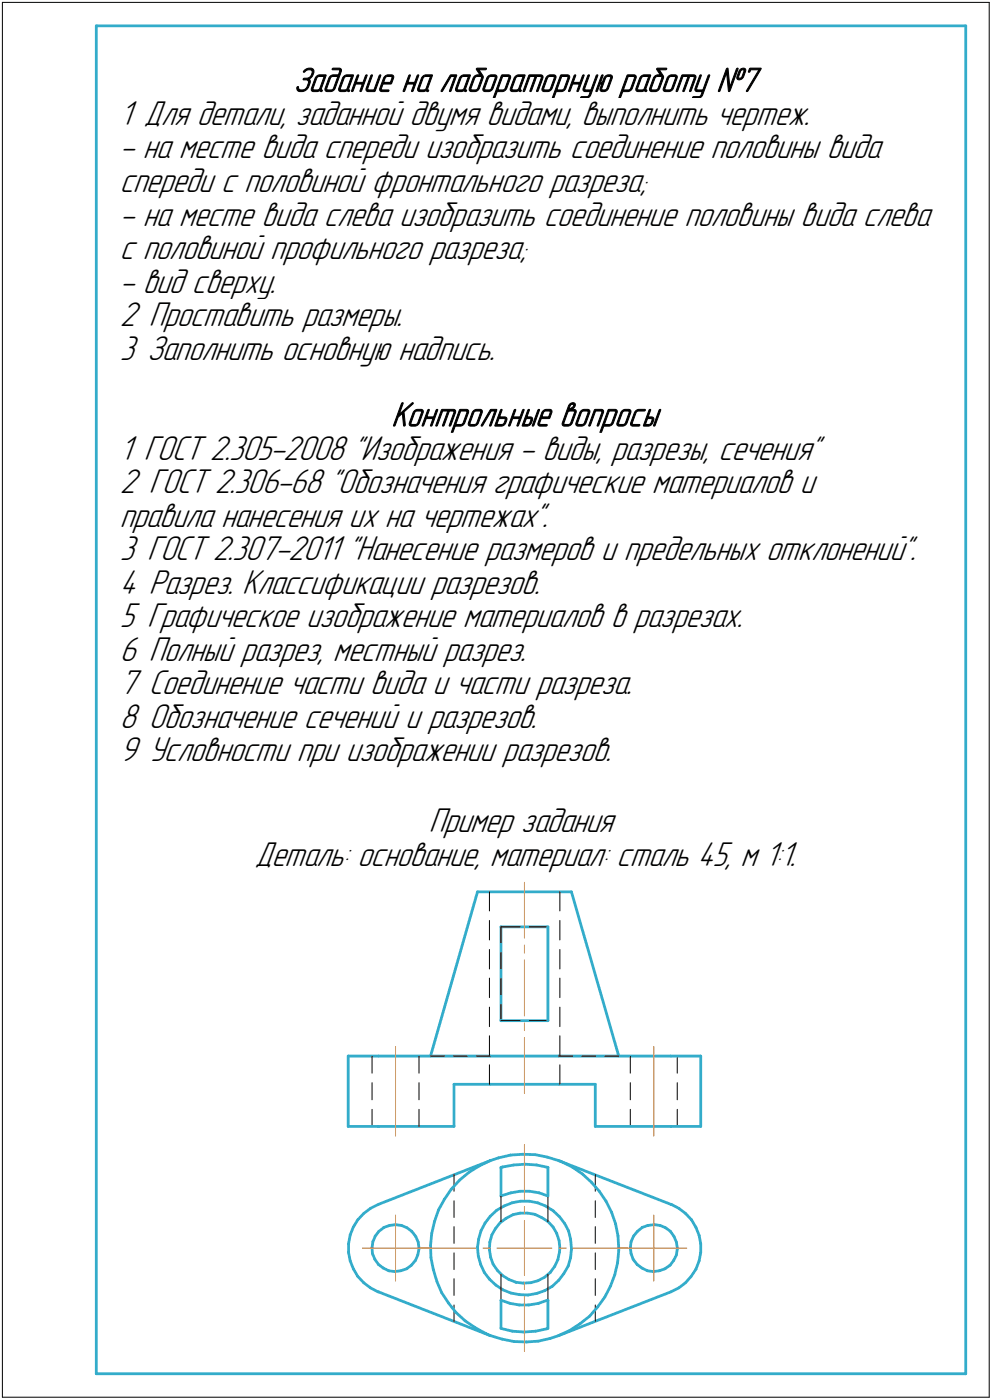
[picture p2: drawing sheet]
<svg xmlns="http://www.w3.org/2000/svg" width="211mm" height="298mm" viewBox="0 0 211 298" stroke-linecap="round" stroke-linejoin="round" font-family="sans-serif">
<g fill="#fff" stroke="#fff" stroke-width=".21">
<path d="M62.5 14h99.8zM62.5 14.1h99.8zM62.5 14.1h99.8zM62.5 14.2h99.8zM62.5 14.3h99.8zM62.5 14.4h99.8zM62.5 14.5h99.8zM62.5 14.6h99.8zM62.5 14.6h99.8zM62.5 14.7h99.8zM62.5 14.8h99.8zM62.5 14.9h99.8zM62.5 15h99.8zM62.5 15.1h99.8zM62.5 15.2h99.8zM62.5 15.2h99.8zM62.5 15.3h99.8zM62.5 15.4h99.8zM62.5 15.5h99.8zM62.5 15.6h99.8zM62.5 15.7h99.8zM62.5 15.7h99.8zM62.5 15.8h99.8zM62.5 15.9h99.8zM62.5 16h99.8zM62.5 16.1h99.8zM62.5 16.2h99.8zM62.5 16.3h99.8zM62.5 16.3h99.8zM62.5 16.4h99.8zM62.5 16.5h99.8zM62.5 16.6h99.8zM62.5 16.7h99.8zM62.5 16.8h99.8zM62.5 16.8h99.8zM62.5 16.9h99.8zM62.5 17h99.8zM62.5 17.1h99.8zM62.5 17.2h99.8zM62.5 17.3h99.8zM62.5 17.4h99.8zM62.5 17.4h99.8zM62.5 17.5h99.8zM62.5 17.6h99.8zM62.5 17.7h99.8zM62.5 17.8h99.8zM62.5 17.9h99.8zM62.5 17.9h99.8zM62.5 18h99.8zM62.5 18.1h99.8zM62.5 18.2h99.8zM62.5 18.3h99.8zM62.5 18.4h99.8zM62.5 18.5h99.8zM62.5 18.5h99.8zM62.5 18.6h99.8zM62.5 18.7h99.8zM62.5 18.8h99.8zM62.5 18.9h99.8zM62.5 19h99.8zM62.5 19h99.8zM62.5 19.1h99.8zM62.5 19.2h99.8zM62.5 19.3h99.8zM62.5 19.4h99.8zM62.5 19.5h99.8zM62.5 19.6h99.8zM62.5 19.6h99.8zM62.5 19.7h99.8zM62.5 19.8h99.8zM62.5 19.9h99.8zM62.5 20h99.8zM62.5 20.1h99.8zM62.5 20.2h99.8zM62.5 20.2h99.8zM62.5 20.3h99.8zM62.5 20.4h99.8zM62.5 20.5h99.8zM62.5 20.6h99.8zM62.5 20.7h99.8zM62.5 20.7h99.8zM62.5 20.8h99.8zM62.5 20.9h99.8z"/>
<path d="M25.5 21h146.5zM25.5 21.1h146.5zM25.5 21.2h146.5zM25.5 21.3h146.5zM25.5 21.3h146.5zM25.5 21.4h146.5zM25.5 21.5h146.5zM25.5 21.6h146.5zM25.5 21.7h146.5zM25.5 21.8h146.5zM25.5 21.8h146.5zM25.5 21.9h146.5zM25.5 22h146.5zM25.5 22.1h146.5zM25.5 22.2h146.5zM25.5 22.3h146.5zM25.5 22.4h146.5zM25.5 22.4h146.5zM25.5 22.5h146.5zM25.5 22.6h146.5zM25.5 22.7h146.5zM25.5 22.8h146.5zM25.5 22.9h146.5zM25.5 22.9h146.5zM25.5 23h146.5zM25.5 23.1h146.5zM25.5 23.2h146.5zM25.5 23.3h146.5zM25.5 23.4h146.5zM25.5 23.5h146.5zM25.5 23.5h146.5zM25.5 23.6h146.5zM25.5 23.7h146.5zM25.5 23.8h146.5zM25.5 23.9h146.5zM25.5 24h146.5zM25.5 24h146.5zM25.5 24.1h146.5zM25.5 24.2h146.5zM25.5 24.3h146.5zM25.5 24.4h146.5zM25.5 24.5h146.5zM25.5 24.6h146.5zM25.5 24.6h146.5zM25.5 24.7h146.5zM25.5 24.8h146.5zM25.5 24.9h146.5zM25.5 25h146.5zM25.5 25.1h146.5zM25.5 25.1h146.5zM25.5 25.2h146.5zM25.5 25.3h146.5zM25.5 25.4h146.5zM25.5 25.5h146.5zM25.5 25.6h146.5zM25.5 25.7h146.5zM25.5 25.7h146.5zM25.5 25.8h146.5zM25.5 25.9h146.5zM25.5 26h146.5zM25.5 26.1h146.5zM25.5 26.2h146.5zM25.5 26.2h146.5zM25.5 26.3h146.5zM25.5 26.4h146.5zM25.5 26.5h146.5zM25.5 26.6h146.5zM25.5 26.7h146.5zM25.5 26.8h146.5zM25.5 26.8h146.5zM25.5 26.9h146.5zM25.5 27h146.5zM25.5 27.1h146.5zM25.5 27.2h146.5zM25.5 27.3h146.5zM25.5 27.3h146.5zM25.5 27.4h146.5zM25.5 27.5h146.5zM25.5 27.6h146.5zM25.5 27.7h146.5zM25.5 27.8h146.5zM25.5 27.9h146.5zM25.5 27.9h146.5zM25.5 28h146.5z"/>
<path d="M25.5 28.1h165.4zM25.5 28.2h165.4zM25.5 28.3h165.4zM25.5 28.4h165.4zM25.5 28.4h165.4zM25.5 28.5h165.4zM25.5 28.6h165.4zM25.5 28.7h165.4zM25.5 28.8h165.4zM25.5 28.9h165.4zM25.5 29h165.4zM25.5 29h165.4zM25.5 29.1h165.4zM25.5 29.2h165.4zM25.5 29.3h165.4zM25.5 29.4h165.4zM25.5 29.5h165.4zM25.5 29.5h165.4zM25.5 29.6h165.4zM25.5 29.7h165.4zM25.5 29.8h165.4zM25.5 29.9h165.4zM25.5 30h165.4zM25.5 30.1h165.4zM25.5 30.1h165.4zM25.5 30.2h165.4zM25.5 30.3h165.4zM25.5 30.4h165.4zM25.5 30.5h165.4zM25.5 30.6h165.4zM25.5 30.6h165.4zM25.5 30.7h165.4zM25.5 30.8h165.4zM25.5 30.9h165.4zM25.5 31h165.4zM25.5 31.1h165.4zM25.5 31.2h165.4zM25.5 31.2h165.4zM25.5 31.3h165.4zM25.5 31.4h165.4zM25.5 31.5h165.4zM25.5 31.6h165.4zM25.5 31.7h165.4zM25.5 31.7h165.4zM25.5 31.8h165.4zM25.5 31.9h165.4zM25.5 32h165.4zM25.5 32.1h165.4zM25.5 32.2h165.4zM25.5 32.3h165.4zM25.5 32.3h165.4zM25.5 32.4h165.4zM25.5 32.5h165.4zM25.5 32.6h165.4zM25.5 32.7h165.4zM25.5 32.8h165.4zM25.5 32.9h165.4zM25.5 32.9h165.4zM25.5 33h165.4zM25.5 33.1h165.4zM25.5 33.2h165.4zM25.5 33.3h165.4zM25.5 33.4h165.4zM25.5 33.4h165.4zM25.5 33.5h165.4zM25.5 33.6h165.4zM25.5 33.7h165.4zM25.5 33.8h165.4zM25.5 33.9h165.4zM25.5 34h165.4zM25.5 34h165.4zM25.5 34.1h165.4zM25.5 34.2h165.4zM25.5 34.3h165.4zM25.5 34.4h165.4zM25.5 34.5h165.4zM25.5 34.5h165.4zM25.5 34.6h165.4zM25.5 34.7h165.4zM25.5 34.8h165.4zM25.5 34.9h165.4zM25.5 35h165.4zM25.5 35.1h165.4zM25.5 35.1h165.4zM25.5 35.2h165.4z"/>
<path d="M25.5 35.3h114zM25.5 35.4h114zM25.5 35.5h114zM25.5 35.6h114zM25.5 35.6h114zM25.5 35.7h114zM25.5 35.8h114zM25.5 35.9h114zM25.5 36h114zM25.5 36.1h114zM25.5 36.2h114zM25.5 36.2h114zM25.5 36.3h114zM25.5 36.4h114zM25.5 36.5h114zM25.5 36.6h114zM25.5 36.7h114zM25.5 36.7h114zM25.5 36.8h114zM25.5 36.9h114zM25.5 37h114zM25.5 37.1h114zM25.5 37.2h114zM25.5 37.3h114zM25.5 37.3h114zM25.5 37.4h114zM25.5 37.5h114zM25.5 37.6h114zM25.5 37.7h114zM25.5 37.8h114zM25.5 37.8h114zM25.5 37.9h114zM25.5 38h114zM25.5 38.1h114zM25.5 38.2h114zM25.5 38.3h114zM25.5 38.4h114zM25.5 38.4h114zM25.5 38.5h114zM25.5 38.6h114zM25.5 38.7h114zM25.5 38.8h114zM25.5 38.9h114zM25.5 38.9h114zM25.5 39h114zM25.5 39.1h114zM25.5 39.2h114zM25.5 39.3h114zM25.5 39.4h114zM25.5 39.5h114zM25.5 39.5h114zM25.5 39.6h114zM25.5 39.7h114zM25.5 39.8h114zM25.5 39.9h114zM25.5 40h114zM25.5 40h114zM25.5 40.1h114zM25.5 40.2h114zM25.5 40.3h114zM25.5 40.4h114zM25.5 40.5h114zM25.5 40.6h114zM25.5 40.6h114zM25.5 40.7h114zM25.5 40.8h114zM25.5 40.9h114zM25.5 41h114zM25.5 41.1h114zM25.5 41.1h114zM25.5 41.2h114zM25.5 41.3h114zM25.5 41.4h114zM25.5 41.5h114zM25.5 41.6h114zM25.5 41.7h114zM25.5 41.7h114zM25.5 41.8h114zM25.5 41.9h114zM25.5 42h114zM25.5 42.1h114zM25.5 42.2h114zM25.5 42.2h114zM25.5 42.3h114z"/>
<path d="M25.5 42.4h173.8zM25.5 42.5h173.8zM25.5 42.6h173.8zM25.5 42.7h173.8zM25.5 42.8h173.8zM25.5 42.8h173.8zM25.5 42.9h173.8zM25.5 43h173.8zM25.5 43.1h173.8zM25.5 43.2h173.8zM25.5 43.3h173.8zM25.5 43.3h173.8zM25.5 43.4h173.8zM25.5 43.5h173.8zM25.5 43.6h173.8zM25.5 43.7h173.8zM25.5 43.8h173.8zM25.5 43.9h173.8zM25.5 43.9h173.8zM25.5 44h173.8zM25.5 44.1h173.8zM25.5 44.2h173.8zM25.5 44.3h173.8zM25.5 44.4h173.8zM25.5 44.4h173.8zM25.5 44.5h173.8zM25.5 44.6h173.8zM25.5 44.7h173.8zM25.5 44.8h173.8zM25.5 44.9h173.8zM25.5 45h173.8zM25.5 45h173.8zM25.5 45.1h173.8zM25.5 45.2h173.8zM25.5 45.3h173.8zM25.5 45.4h173.8zM25.5 45.5h173.8zM25.5 45.6h173.8zM25.5 45.6h173.8zM25.5 45.7h173.8zM25.5 45.8h173.8zM25.5 45.9h173.8zM25.5 46h173.8zM25.5 46.1h173.8zM25.5 46.1h173.8zM25.5 46.2h173.8zM25.5 46.3h173.8zM25.5 46.4h173.8zM25.5 46.5h173.8zM25.5 46.6h173.8zM25.5 46.7h173.8zM25.5 46.7h173.8zM25.5 46.8h173.8zM25.5 46.9h173.8zM25.5 47h173.8zM25.5 47.1h173.8zM25.5 47.2h173.8zM25.5 47.2h173.8zM25.5 47.3h173.8zM25.5 47.4h173.8zM25.5 47.5h173.8zM25.5 47.6h173.8zM25.5 47.7h173.8zM25.5 47.8h173.8zM25.5 47.8h173.8zM25.5 47.9h173.8zM25.5 48h173.8zM25.5 48.1h173.8zM25.5 48.2h173.8zM25.5 48.3h173.8zM25.5 48.3h173.8zM25.5 48.4h173.8zM25.5 48.5h173.8zM25.5 48.6h173.8zM25.5 48.7h173.8zM25.5 48.8h173.8zM25.5 48.9h173.8zM25.5 48.9h173.8zM25.5 49h173.8zM25.5 49.1h173.8zM25.5 49.2h173.8zM25.5 49.3h173.8zM25.5 49.4h173.8zM25.5 49.4h173.8z"/>
<path d="M25.5 49.5h88.5zM25.5 49.6h88.5zM25.5 49.7h88.5zM25.5 49.8h88.5zM25.5 49.9h88.5zM25.5 50h88.5zM25.5 50h88.5zM25.5 50.1h88.5zM25.5 50.2h88.5zM25.5 50.3h88.5zM25.5 50.4h88.5zM25.5 50.5h88.5zM25.5 50.5h88.5zM25.5 50.6h88.5zM25.5 50.7h88.5zM25.5 50.8h88.5zM25.5 50.9h88.5zM25.5 51h88.5zM25.5 51.1h88.5zM25.5 51.1h88.5zM25.5 51.2h88.5zM25.5 51.3h88.5zM25.5 51.4h88.5zM25.5 51.5h88.5zM25.5 51.6h88.5zM25.5 51.6h88.5zM25.5 51.7h88.5zM25.5 51.8h88.5zM25.5 51.9h88.5zM25.5 52h88.5zM25.5 52.1h88.5zM25.5 52.2h88.5zM25.5 52.2h88.5zM25.5 52.3h88.5zM25.5 52.4h88.5zM25.5 52.5h88.5zM25.5 52.6h88.5zM25.5 52.7h88.5zM25.5 52.7h88.5zM25.5 52.8h88.5zM25.5 52.9h88.5zM25.5 53h88.5zM25.5 53.1h88.5zM25.5 53.2h88.5zM25.5 53.3h88.5zM25.5 53.3h88.5zM25.5 53.4h88.5zM25.5 53.5h88.5zM25.5 53.6h88.5zM25.5 53.7h88.5zM25.5 53.8h88.5zM25.5 53.8h88.5zM25.5 53.9h88.5zM25.5 54h88.5zM25.5 54.1h88.5zM25.5 54.2h88.5zM25.5 54.3h88.5zM25.5 54.4h88.5zM25.5 54.4h88.5zM25.5 54.5h88.5zM25.5 54.6h88.5zM25.5 54.7h88.5zM25.5 54.8h88.5zM25.5 54.9h88.5zM25.5 54.9h88.5zM25.5 55h88.5zM25.5 55.1h88.5zM25.5 55.2h88.5zM25.5 55.3h88.5zM25.5 55.4h88.5zM25.5 55.5h88.5zM25.5 55.5h88.5zM25.5 55.6h88.5zM25.5 55.7h88.5zM25.5 55.8h88.5zM25.5 55.9h88.5zM25.5 56h88.5zM25.5 56h88.5zM25.5 56.1h88.5zM25.5 56.2h88.5zM25.5 56.3h88.5zM25.5 56.4h88.5zM25.5 56.5h88.5zM25.5 56.6h88.5zM25.5 56.6h88.5z"/>
<path d="M25.5 56.7h32.9zM25.5 56.8h32.9zM25.5 56.9h32.9zM25.5 57h32.9zM25.5 57.1h32.9zM25.5 57.1h32.9zM25.5 57.2h32.9zM25.5 57.3h32.9zM25.5 57.4h32.9zM25.5 57.5h32.9zM25.5 57.6h32.9zM25.5 57.7h32.9zM25.5 57.7h32.9zM25.5 57.8h32.9zM25.5 57.9h32.9zM25.5 58h32.9zM25.5 58.1h32.9zM25.5 58.2h32.9zM25.5 58.3h32.9zM25.5 58.3h32.9zM25.5 58.4h32.9zM25.5 58.5h32.9zM25.5 58.6h32.9zM25.5 58.7h32.9zM25.5 58.8h32.9zM25.5 58.8h32.9zM25.5 58.9h32.9zM25.5 59h32.9zM25.5 59.1h32.9zM25.5 59.2h32.9zM25.5 59.3h32.9zM25.5 59.4h32.9zM25.5 59.4h32.9zM25.5 59.5h32.9zM25.5 59.6h32.9zM25.5 59.7h32.9zM25.5 59.8h32.9zM25.5 59.9h32.9zM25.5 59.9h32.9zM25.5 60h32.9zM25.5 60.1h32.9zM25.5 60.2h32.9zM25.5 60.3h32.9zM25.5 60.4h32.9zM25.5 60.5h32.9zM25.5 60.5h32.9zM25.5 60.6h32.9zM25.5 60.7h32.9zM25.5 60.8h32.9zM25.5 60.9h32.9zM25.5 61h32.9zM25.5 61h32.9zM25.5 61.1h32.9zM25.5 61.2h32.9zM25.5 61.3h32.9zM25.5 61.4h32.9zM25.5 61.5h32.9zM25.5 61.6h32.9zM25.5 61.6h32.9zM25.5 61.7h32.9zM25.5 61.8h32.9zM25.5 61.9h32.9zM25.5 62h32.9zM25.5 62.1h32.9zM25.5 62.1h32.9zM25.5 62.2h32.9zM25.5 62.3h32.9zM25.5 62.4h32.9zM25.5 62.5h32.9zM25.5 62.6h32.9zM25.5 62.7h32.9zM25.5 62.7h32.9zM25.5 62.8h32.9zM25.5 62.9h32.9zM25.5 63h32.9zM25.5 63.1h32.9zM25.5 63.2h32.9zM25.5 63.2h32.9zM25.5 63.3h32.9zM25.5 63.4h32.9zM25.5 63.5h32.9zM25.5 63.6h32.9zM25.5 63.7h32.9zM25.5 63.8h32.9z"/>
<path d="M25.5 63.8h59.8zM25.5 63.9h59.8zM25.5 64h59.8zM25.5 64.1h59.8zM25.5 64.2h59.8zM25.5 64.3h59.8zM25.5 64.3h59.8zM25.5 64.4h59.8zM25.5 64.5h59.8zM25.5 64.6h59.8zM25.5 64.7h59.8zM25.5 64.8h59.8zM25.5 64.9h59.8zM25.5 64.9h59.8zM25.5 65h59.8zM25.5 65.1h59.8zM25.5 65.2h59.8zM25.5 65.3h59.8zM25.5 65.4h59.8zM25.5 65.4h59.8zM25.5 65.5h59.8zM25.5 65.6h59.8zM25.5 65.7h59.8zM25.5 65.8h59.8zM25.5 65.9h59.8zM25.5 66h59.8zM25.5 66h59.8zM25.5 66.1h59.8zM25.5 66.2h59.8zM25.5 66.3h59.8zM25.5 66.4h59.8zM25.5 66.5h59.8zM25.5 66.5h59.8zM25.5 66.6h59.8zM25.5 66.7h59.8zM25.5 66.8h59.8zM25.5 66.9h59.8zM25.5 67h59.8zM25.5 67.1h59.8zM25.5 67.1h59.8zM25.5 67.2h59.8zM25.5 67.3h59.8zM25.5 67.4h59.8zM25.5 67.5h59.8zM25.5 67.6h59.8zM25.5 67.6h59.8zM25.5 67.7h59.8zM25.5 67.8h59.8zM25.5 67.9h59.8zM25.5 68h59.8zM25.5 68.1h59.8zM25.5 68.2h59.8zM25.5 68.2h59.8zM25.5 68.3h59.8zM25.5 68.4h59.8zM25.5 68.5h59.8zM25.5 68.6h59.8zM25.5 68.7h59.8zM25.5 68.7h59.8zM25.5 68.8h59.8zM25.5 68.9h59.8zM25.5 69h59.8zM25.5 69.1h59.8zM25.5 69.2h59.8zM25.5 69.3h59.8zM25.5 69.3h59.8zM25.5 69.4h59.8zM25.5 69.5h59.8zM25.5 69.6h59.8zM25.5 69.7h59.8zM25.5 69.8h59.8zM25.5 69.8h59.8zM25.5 69.9h59.8zM25.5 70h59.8zM25.5 70.1h59.8zM25.5 70.2h59.8zM25.5 70.3h59.8zM25.5 70.4h59.8zM25.5 70.4h59.8zM25.5 70.5h59.8zM25.5 70.6h59.8zM25.5 70.7h59.8zM25.5 70.8h59.8zM25.5 70.9h59.8z"/>
<path d="M25.5 71h80zM25.5 71h80zM25.5 71.1h80zM25.5 71.2h80zM25.5 71.3h80zM25.5 71.4h80zM25.5 71.5h80zM25.5 71.5h80zM25.5 71.6h80zM25.5 71.7h80zM25.5 71.8h80zM25.5 71.9h80zM25.5 72h80zM25.5 72.1h80zM25.5 72.1h80zM25.5 72.2h80zM25.5 72.3h80zM25.5 72.4h80zM25.5 72.5h80zM25.5 72.6h80zM25.5 72.6h80zM25.5 72.7h80zM25.5 72.8h80zM25.5 72.9h80zM25.5 73h80zM25.5 73.1h80zM25.5 73.2h80zM25.5 73.2h80zM25.5 73.3h80zM25.5 73.4h80zM25.5 73.5h80zM25.5 73.6h80zM25.5 73.7h80zM25.5 73.7h80zM25.5 73.8h80zM25.5 73.9h80zM25.5 74h80zM25.5 74.1h80zM25.5 74.2h80zM25.5 74.3h80zM25.5 74.3h80zM25.5 74.4h80zM25.5 74.5h80zM25.5 74.6h80zM25.5 74.7h80zM25.5 74.8h80zM25.5 74.8h80zM25.5 74.9h80zM25.5 75h80zM25.5 75.1h80zM25.5 75.2h80zM25.5 75.3h80zM25.5 75.4h80zM25.5 75.4h80zM25.5 75.5h80zM25.5 75.6h80zM25.5 75.7h80zM25.5 75.8h80zM25.5 75.9h80zM25.5 75.9h80zM25.5 76h80zM25.5 76.1h80zM25.5 76.2h80zM25.5 76.3h80zM25.5 76.4h80zM25.5 76.5h80zM25.5 76.5h80zM25.5 76.6h80zM25.5 76.7h80zM25.5 76.8h80zM25.5 76.9h80zM25.5 77h80zM25.5 77h80zM25.5 77.1h80zM25.5 77.2h80zM25.5 77.3h80zM25.5 77.4h80zM25.5 77.5h80zM25.5 77.6h80zM25.5 77.6h80zM25.5 77.7h80zM25.5 77.8h80zM25.5 77.9h80zM25.5 78h80z"/>
<path d="M83.3 85.3h58.2zM83.3 85.3h58.2zM83.3 85.4h58.2zM83.3 85.5h58.2zM83.3 85.6h58.2zM83.3 85.7h58.2zM83.3 85.8h58.2zM83.3 85.9h58.2zM83.3 85.9h58.2zM83.3 86h58.2zM83.3 86.1h58.2zM83.3 86.2h58.2zM83.3 86.3h58.2zM83.3 86.4h58.2zM83.3 86.4h58.2zM83.3 86.5h58.2zM83.3 86.6h58.2zM83.3 86.7h58.2zM83.3 86.8h58.2zM83.3 86.9h58.2zM83.3 87h58.2zM83.3 87h58.2zM83.3 87.1h58.2zM83.3 87.2h58.2zM83.3 87.3h58.2zM83.3 87.4h58.2zM83.3 87.5h58.2zM83.3 87.5h58.2zM83.3 87.6h58.2zM83.3 87.7h58.2zM83.3 87.8h58.2zM83.3 87.9h58.2zM83.3 88h58.2zM83.3 88.1h58.2zM83.3 88.1h58.2zM83.3 88.2h58.2zM83.3 88.3h58.2zM83.3 88.4h58.2zM83.3 88.5h58.2zM83.3 88.6h58.2zM83.3 88.6h58.2zM83.3 88.7h58.2zM83.3 88.8h58.2zM83.3 88.9h58.2zM83.3 89h58.2zM83.3 89.1h58.2zM83.3 89.2h58.2zM83.3 89.2h58.2zM83.3 89.3h58.2zM83.3 89.4h58.2zM83.3 89.5h58.2zM83.3 89.6h58.2zM83.3 89.7h58.2zM83.3 89.7h58.2zM83.3 89.8h58.2zM83.3 89.9h58.2zM83.3 90h58.2zM83.3 90.1h58.2zM83.3 90.2h58.2zM83.3 90.3h58.2zM83.3 90.3h58.2zM83.3 90.4h58.2zM83.3 90.5h58.2zM83.3 90.6h58.2zM83.3 90.7h58.2zM83.3 90.8h58.2zM83.3 90.8h58.2zM83.3 90.9h58.2zM83.3 91h58.2zM83.3 91.1h58.2zM83.3 91.2h58.2zM83.3 91.3h58.2zM83.3 91.4h58.2zM83.3 91.4h58.2zM83.3 91.5h58.2zM83.3 91.6h58.2zM83.3 91.7h58.2zM83.3 91.8h58.2zM83.3 91.9h58.2zM83.3 91.9h58.2zM83.3 92h58.2zM83.3 92.1h58.2zM83.3 92.2h58.2z"/>
<path d="M25.5 92.3h150.4zM25.5 92.4h150.4zM25.5 92.5h150.4zM25.5 92.5h150.4zM25.5 92.6h150.4zM25.5 92.7h150.4zM25.5 92.8h150.4zM25.5 92.9h150.4zM25.5 93h150.4zM25.5 93h150.4zM25.5 93.1h150.4zM25.5 93.2h150.4zM25.5 93.3h150.4zM25.5 93.4h150.4zM25.5 93.5h150.4zM25.5 93.6h150.4zM25.5 93.6h150.4zM25.5 93.7h150.4zM25.5 93.8h150.4zM25.5 93.9h150.4zM25.5 94h150.4zM25.5 94.1h150.4zM25.5 94.1h150.4zM25.5 94.2h150.4zM25.5 94.3h150.4zM25.5 94.4h150.4zM25.5 94.5h150.4zM25.5 94.6h150.4zM25.5 94.7h150.4zM25.5 94.7h150.4zM25.5 94.8h150.4zM25.5 94.9h150.4zM25.5 95h150.4zM25.5 95.1h150.4zM25.5 95.2h150.4zM25.5 95.2h150.4zM25.5 95.3h150.4zM25.5 95.4h150.4zM25.5 95.5h150.4zM25.5 95.6h150.4zM25.5 95.7h150.4zM25.5 95.8h150.4zM25.5 95.8h150.4zM25.5 95.9h150.4zM25.5 96h150.4zM25.5 96.1h150.4zM25.5 96.2h150.4zM25.5 96.3h150.4zM25.5 96.4h150.4zM25.5 96.4h150.4zM25.5 96.5h150.4zM25.5 96.6h150.4zM25.5 96.7h150.4zM25.5 96.8h150.4zM25.5 96.9h150.4zM25.5 96.9h150.4zM25.5 97h150.4zM25.5 97.1h150.4zM25.5 97.2h150.4zM25.5 97.3h150.4zM25.5 97.4h150.4zM25.5 97.5h150.4zM25.5 97.5h150.4zM25.5 97.6h150.4zM25.5 97.7h150.4zM25.5 97.8h150.4zM25.5 97.9h150.4zM25.5 98h150.4zM25.5 98h150.4zM25.5 98.1h150.4zM25.5 98.2h150.4zM25.5 98.3h150.4zM25.5 98.4h150.4zM25.5 98.5h150.4zM25.5 98.6h150.4zM25.5 98.6h150.4zM25.5 98.7h150.4zM25.5 98.8h150.4zM25.5 98.9h150.4zM25.5 99h150.4zM25.5 99.1h150.4zM25.5 99.1h150.4zM25.5 99.2h150.4zM25.5 99.3h150.4z"/>
<path d="M25.5 99.4h149.3zM25.5 99.5h149.3zM25.5 99.6h149.3zM25.5 99.7h149.3zM25.5 99.7h149.3zM25.5 99.8h149.3zM25.5 99.9h149.3zM25.5 100h149.3zM25.5 100.1h149.3zM25.5 100.2h149.3zM25.5 100.2h149.3zM25.5 100.3h149.3zM25.5 100.4h149.3zM25.5 100.5h149.3zM25.5 100.6h149.3zM25.5 100.7h149.3zM25.5 100.8h149.3zM25.5 100.8h149.3zM25.5 100.9h149.3zM25.5 101h149.3zM25.5 101.1h149.3zM25.5 101.2h149.3zM25.5 101.3h149.3zM25.5 101.3h149.3zM25.5 101.4h149.3zM25.5 101.5h149.3zM25.5 101.6h149.3zM25.5 101.7h149.3zM25.5 101.8h149.3zM25.5 101.9h149.3zM25.5 101.9h149.3zM25.5 102h149.3zM25.5 102.1h149.3zM25.5 102.2h149.3zM25.5 102.3h149.3zM25.5 102.4h149.3zM25.5 102.4h149.3zM25.5 102.5h149.3zM25.5 102.6h149.3zM25.5 102.7h149.3zM25.5 102.8h149.3zM25.5 102.9h149.3zM25.5 103h149.3zM25.5 103h149.3zM25.5 103.1h149.3zM25.5 103.2h149.3zM25.5 103.3h149.3zM25.5 103.4h149.3zM25.5 103.5h149.3zM25.5 103.5h149.3zM25.5 103.6h149.3zM25.5 103.7h149.3zM25.5 103.8h149.3zM25.5 103.9h149.3zM25.5 104h149.3zM25.5 104.1h149.3zM25.5 104.1h149.3zM25.5 104.2h149.3zM25.5 104.3h149.3zM25.5 104.4h149.3zM25.5 104.5h149.3zM25.5 104.6h149.3zM25.5 104.6h149.3zM25.5 104.7h149.3zM25.5 104.8h149.3zM25.5 104.9h149.3zM25.5 105h149.3zM25.5 105.1h149.3zM25.5 105.2h149.3zM25.5 105.2h149.3zM25.5 105.3h149.3zM25.5 105.4h149.3zM25.5 105.5h149.3zM25.5 105.6h149.3zM25.5 105.7h149.3zM25.5 105.7h149.3zM25.5 105.8h149.3zM25.5 105.9h149.3zM25.5 106h149.3zM25.5 106.1h149.3zM25.5 106.2h149.3zM25.5 106.3h149.3zM25.5 106.3h149.3zM25.5 106.4h149.3z"/>
<path d="M25.5 106.5h90.9zM25.5 106.6h90.9zM25.5 106.7h90.9zM25.5 106.8h90.9zM25.5 106.8h90.9zM25.5 106.9h90.9zM25.5 107h90.9zM25.5 107.1h90.9zM25.5 107.2h90.9zM25.5 107.3h90.9zM25.5 107.4h90.9zM25.5 107.4h90.9zM25.5 107.5h90.9zM25.5 107.6h90.9zM25.5 107.7h90.9zM25.5 107.8h90.9zM25.5 107.9h90.9zM25.5 107.9h90.9zM25.5 108h90.9zM25.5 108.1h90.9zM25.5 108.2h90.9zM25.5 108.3h90.9zM25.5 108.4h90.9zM25.5 108.5h90.9zM25.5 108.5h90.9zM25.5 108.6h90.9zM25.5 108.7h90.9zM25.5 108.8h90.9zM25.5 108.9h90.9zM25.5 109h90.9zM25.5 109.1h90.9zM25.5 109.1h90.9zM25.5 109.2h90.9zM25.5 109.3h90.9zM25.5 109.4h90.9zM25.5 109.5h90.9zM25.5 109.6h90.9zM25.5 109.6h90.9zM25.5 109.7h90.9zM25.5 109.8h90.9zM25.5 109.9h90.9zM25.5 110h90.9zM25.5 110.1h90.9zM25.5 110.2h90.9zM25.5 110.2h90.9zM25.5 110.3h90.9zM25.5 110.4h90.9zM25.5 110.5h90.9zM25.5 110.6h90.9zM25.5 110.7h90.9zM25.5 110.7h90.9zM25.5 110.8h90.9zM25.5 110.9h90.9zM25.5 111h90.9zM25.5 111.1h90.9zM25.5 111.2h90.9zM25.5 111.3h90.9zM25.5 111.3h90.9zM25.5 111.4h90.9zM25.5 111.5h90.9zM25.5 111.6h90.9zM25.5 111.7h90.9zM25.5 111.8h90.9zM25.5 111.8h90.9zM25.5 111.9h90.9zM25.5 112h90.9zM25.5 112.1h90.9zM25.5 112.2h90.9zM25.5 112.3h90.9zM25.5 112.4h90.9zM25.5 112.4h90.9zM25.5 112.5h90.9zM25.5 112.6h90.9zM25.5 112.7h90.9zM25.5 112.8h90.9zM25.5 112.9h90.9zM25.5 112.9h90.9zM25.5 113h90.9zM25.5 113.1h90.9zM25.5 113.2h90.9zM25.5 113.3h90.9zM25.5 113.4h90.9zM25.5 113.5h90.9zM25.5 113.5h90.9z"/>
<path d="M25.5 113.6h169.1zM25.5 113.7h169.1zM25.5 113.8h169.1zM25.5 113.9h169.1zM25.5 114h169.1zM25.5 114h169.1zM25.5 114.1h169.1zM25.5 114.2h169.1zM25.5 114.3h169.1zM25.5 114.4h169.1zM25.5 114.5h169.1zM25.5 114.6h169.1zM25.5 114.6h169.1zM25.5 114.7h169.1zM25.5 114.8h169.1zM25.5 114.9h169.1zM25.5 115h169.1zM25.5 115.1h169.1zM25.5 115.1h169.1zM25.5 115.2h169.1zM25.5 115.3h169.1zM25.5 115.4h169.1zM25.5 115.5h169.1zM25.5 115.6h169.1zM25.5 115.7h169.1zM25.5 115.7h169.1zM25.5 115.8h169.1zM25.5 115.9h169.1zM25.5 116h169.1zM25.5 116.1h169.1zM25.5 116.2h169.1zM25.5 116.2h169.1zM25.5 116.3h169.1zM25.5 116.4h169.1zM25.5 116.5h169.1zM25.5 116.6h169.1zM25.5 116.7h169.1zM25.5 116.8h169.1zM25.5 116.8h169.1zM25.5 116.9h169.1zM25.5 117h169.1zM25.5 117.1h169.1zM25.5 117.2h169.1zM25.5 117.3h169.1zM25.5 117.3h169.1zM25.5 117.4h169.1zM25.5 117.5h169.1zM25.5 117.6h169.1zM25.5 117.7h169.1zM25.5 117.8h169.1zM25.5 117.9h169.1zM25.5 117.9h169.1zM25.5 118h169.1zM25.5 118.1h169.1zM25.5 118.2h169.1zM25.5 118.3h169.1zM25.5 118.4h169.1zM25.5 118.4h169.1zM25.5 118.5h169.1zM25.5 118.6h169.1zM25.5 118.7h169.1zM25.5 118.8h169.1zM25.5 118.9h169.1zM25.5 119h169.1zM25.5 119h169.1zM25.5 119.1h169.1zM25.5 119.2h169.1zM25.5 119.3h169.1zM25.5 119.4h169.1zM25.5 119.5h169.1zM25.5 119.5h169.1zM25.5 119.6h169.1zM25.5 119.7h169.1zM25.5 119.8h169.1zM25.5 119.9h169.1zM25.5 120h169.1zM25.5 120.1h169.1zM25.5 120.1h169.1zM25.5 120.2h169.1zM25.5 120.3h169.1zM25.5 120.4h169.1zM25.5 120.5h169.1zM25.5 120.6h169.1zM25.5 120.6h169.1zM25.5 120.7h169.1z"/>
<path d="M25.5 120.8h89.1zM25.5 120.9h89.1zM25.5 121h89.1zM25.5 121.1h89.1zM25.5 121.2h89.1zM25.5 121.2h89.1zM25.5 121.3h89.1zM25.5 121.4h89.1zM25.5 121.5h89.1zM25.5 121.6h89.1zM25.5 121.7h89.1zM25.5 121.8h89.1zM25.5 121.8h89.1zM25.5 121.9h89.1zM25.5 122h89.1zM25.5 122.1h89.1zM25.5 122.2h89.1zM25.5 122.3h89.1zM25.5 122.3h89.1zM25.5 122.4h89.1zM25.5 122.5h89.1zM25.5 122.6h89.1zM25.5 122.7h89.1zM25.5 122.8h89.1zM25.5 122.9h89.1zM25.5 122.9h89.1zM25.5 123h89.1zM25.5 123.1h89.1zM25.5 123.2h89.1zM25.5 123.3h89.1zM25.5 123.4h89.1zM25.5 123.4h89.1zM25.5 123.5h89.1zM25.5 123.6h89.1zM25.5 123.7h89.1zM25.5 123.8h89.1zM25.5 123.9h89.1zM25.5 124h89.1zM25.5 124h89.1zM25.5 124.1h89.1zM25.5 124.2h89.1zM25.5 124.3h89.1zM25.5 124.4h89.1zM25.5 124.5h89.1zM25.5 124.5h89.1zM25.5 124.6h89.1zM25.5 124.7h89.1zM25.5 124.8h89.1zM25.5 124.9h89.1zM25.5 125h89.1zM25.5 125.1h89.1zM25.5 125.1h89.1zM25.5 125.2h89.1zM25.5 125.3h89.1zM25.5 125.4h89.1zM25.5 125.5h89.1zM25.5 125.6h89.1zM25.5 125.6h89.1zM25.5 125.7h89.1zM25.5 125.8h89.1zM25.5 125.9h89.1zM25.5 126h89.1zM25.5 126.1h89.1zM25.5 126.2h89.1zM25.5 126.2h89.1zM25.5 126.3h89.1zM25.5 126.4h89.1zM25.5 126.5h89.1zM25.5 126.6h89.1zM25.5 126.7h89.1zM25.5 126.7h89.1zM25.5 126.8h89.1zM25.5 126.9h89.1zM25.5 127h89.1zM25.5 127.1h89.1zM25.5 127.2h89.1zM25.5 127.3h89.1zM25.5 127.3h89.1zM25.5 127.4h89.1zM25.5 127.5h89.1zM25.5 127.6h89.1zM25.5 127.7h89.1zM25.5 127.8h89.1zM25.5 127.8h89.1z"/>
<path d="M25.5 127.9h136.2zM25.5 128h136.2zM25.5 128.1h136.2zM25.5 128.2h136.2zM25.5 128.3h136.2zM25.5 128.4h136.2zM25.5 128.4h136.2zM25.5 128.5h136.2zM25.5 128.6h136.2zM25.5 128.7h136.2zM25.5 128.8h136.2zM25.5 128.9h136.2zM25.5 128.9h136.2zM25.5 129h136.2zM25.5 129.1h136.2zM25.5 129.2h136.2zM25.5 129.3h136.2zM25.5 129.4h136.2zM25.5 129.5h136.2zM25.5 129.5h136.2zM25.5 129.6h136.2zM25.5 129.7h136.2zM25.5 129.8h136.2zM25.5 129.9h136.2zM25.5 130h136.2zM25.5 130h136.2zM25.5 130.1h136.2zM25.5 130.2h136.2zM25.5 130.3h136.2zM25.5 130.4h136.2zM25.5 130.5h136.2zM25.5 130.6h136.2zM25.5 130.6h136.2zM25.5 130.7h136.2zM25.5 130.8h136.2zM25.5 130.9h136.2zM25.5 131h136.2zM25.5 131.1h136.2zM25.5 131.1h136.2zM25.5 131.2h136.2zM25.5 131.3h136.2zM25.5 131.4h136.2zM25.5 131.5h136.2zM25.5 131.6h136.2zM25.5 131.7h136.2zM25.5 131.7h136.2zM25.5 131.8h136.2zM25.5 131.9h136.2zM25.5 132h136.2zM25.5 132.1h136.2zM25.5 132.2h136.2zM25.5 132.2h136.2zM25.5 132.3h136.2zM25.5 132.4h136.2zM25.5 132.5h136.2zM25.5 132.6h136.2zM25.5 132.7h136.2zM25.5 132.8h136.2zM25.5 132.8h136.2zM25.5 132.9h136.2zM25.5 133h136.2zM25.5 133.1h136.2zM25.5 133.2h136.2zM25.5 133.3h136.2zM25.5 133.3h136.2zM25.5 133.4h136.2zM25.5 133.5h136.2zM25.5 133.6h136.2zM25.5 133.7h136.2zM25.5 133.8h136.2zM25.5 133.9h136.2zM25.5 133.9h136.2zM25.5 134h136.2zM25.5 134.1h136.2zM25.5 134.2h136.2zM25.5 134.3h136.2zM25.5 134.4h136.2zM25.5 134.5h136.2zM25.5 134.5h136.2zM25.5 134.6h136.2zM25.5 134.7h136.2zM25.5 134.8h136.2zM25.5 134.9h136.2zM25.5 135h136.2z"/>
<path d="M25.5 135h90.2zM25.5 135.1h90.2zM25.5 135.2h90.2zM25.5 135.3h90.2zM25.5 135.4h90.2zM25.5 135.5h90.2zM25.5 135.6h90.2zM25.5 135.6h90.2zM25.5 135.7h90.2zM25.5 135.8h90.2zM25.5 135.9h90.2zM25.5 136h90.2zM25.5 136.1h90.2zM25.5 136.1h90.2zM25.5 136.2h90.2zM25.5 136.3h90.2zM25.5 136.4h90.2zM25.5 136.5h90.2zM25.5 136.6h90.2zM25.5 136.7h90.2zM25.5 136.7h90.2zM25.5 136.8h90.2zM25.5 136.9h90.2zM25.5 137h90.2zM25.5 137.1h90.2zM25.5 137.2h90.2zM25.5 137.2h90.2zM25.5 137.3h90.2zM25.5 137.4h90.2zM25.5 137.5h90.2zM25.5 137.6h90.2zM25.5 137.7h90.2zM25.5 137.8h90.2zM25.5 137.8h90.2zM25.5 137.9h90.2zM25.5 138h90.2zM25.5 138.1h90.2zM25.5 138.2h90.2zM25.5 138.3h90.2zM25.5 138.3h90.2zM25.5 138.4h90.2zM25.5 138.5h90.2zM25.5 138.6h90.2zM25.5 138.7h90.2zM25.5 138.8h90.2zM25.5 138.9h90.2zM25.5 138.9h90.2zM25.5 139h90.2zM25.5 139.1h90.2zM25.5 139.2h90.2zM25.5 139.3h90.2zM25.5 139.4h90.2zM25.5 139.4h90.2zM25.5 139.5h90.2zM25.5 139.6h90.2zM25.5 139.7h90.2zM25.5 139.8h90.2zM25.5 139.9h90.2zM25.5 140h90.2zM25.5 140h90.2zM25.5 140.1h90.2zM25.5 140.2h90.2zM25.5 140.3h90.2zM25.5 140.4h90.2zM25.5 140.5h90.2zM25.5 140.5h90.2zM25.5 140.6h90.2zM25.5 140.7h90.2zM25.5 140.8h90.2zM25.5 140.9h90.2zM25.5 141h90.2zM25.5 141.1h90.2zM25.5 141.1h90.2zM25.5 141.2h90.2zM25.5 141.3h90.2zM25.5 141.4h90.2zM25.5 141.5h90.2zM25.5 141.6h90.2zM25.5 141.6h90.2zM25.5 141.7h90.2zM25.5 141.8h90.2zM25.5 141.9h90.2zM25.5 142h90.2zM25.5 142.1h90.2zM25.5 142.2h90.2z"/>
<path d="M25.5 142.2h108.7zM25.5 142.3h108.7zM25.5 142.4h108.7zM25.5 142.5h108.7zM25.5 142.6h108.7zM25.5 142.7h108.7zM25.5 142.7h108.7zM25.5 142.8h108.7zM25.5 142.9h108.7zM25.5 143h108.7zM25.5 143.1h108.7zM25.5 143.2h108.7zM25.5 143.3h108.7zM25.5 143.3h108.7zM25.5 143.4h108.7zM25.5 143.5h108.7zM25.5 143.6h108.7zM25.5 143.7h108.7zM25.5 143.8h108.7zM25.5 143.8h108.7zM25.5 143.9h108.7zM25.5 144h108.7zM25.5 144.1h108.7zM25.5 144.2h108.7zM25.5 144.3h108.7zM25.5 144.4h108.7zM25.5 144.4h108.7zM25.5 144.5h108.7zM25.5 144.6h108.7zM25.5 144.7h108.7zM25.5 144.8h108.7zM25.5 144.9h108.7zM25.5 144.9h108.7zM25.5 145h108.7zM25.5 145.1h108.7zM25.5 145.2h108.7zM25.5 145.3h108.7zM25.5 145.4h108.7zM25.5 145.5h108.7zM25.5 145.5h108.7zM25.5 145.6h108.7zM25.5 145.7h108.7zM25.5 145.8h108.7zM25.5 145.9h108.7zM25.5 146h108.7zM25.5 146h108.7zM25.5 146.1h108.7zM25.5 146.2h108.7zM25.5 146.3h108.7zM25.5 146.4h108.7zM25.5 146.5h108.7zM25.5 146.6h108.7zM25.5 146.6h108.7zM25.5 146.7h108.7zM25.5 146.8h108.7zM25.5 146.9h108.7zM25.5 147h108.7zM25.5 147.1h108.7zM25.5 147.2h108.7zM25.5 147.2h108.7zM25.5 147.3h108.7zM25.5 147.4h108.7zM25.5 147.5h108.7zM25.5 147.6h108.7zM25.5 147.7h108.7zM25.5 147.7h108.7zM25.5 147.8h108.7zM25.5 147.9h108.7zM25.5 148h108.7zM25.5 148.1h108.7zM25.5 148.2h108.7zM25.5 148.3h108.7zM25.5 148.3h108.7zM25.5 148.4h108.7zM25.5 148.5h108.7zM25.5 148.6h108.7zM25.5 148.7h108.7zM25.5 148.8h108.7zM25.5 148.8h108.7zM25.5 148.9h108.7zM25.5 149h108.7zM25.5 149.1h108.7zM25.5 149.2h108.7zM25.5 149.3h108.7z"/>
<path d="M25.5 149.4h88.5zM25.5 149.4h88.5zM25.5 149.5h88.5zM25.5 149.6h88.5zM25.5 149.7h88.5zM25.5 149.8h88.5zM25.5 149.9h88.5zM25.5 149.9h88.5zM25.5 150h88.5zM25.5 150.1h88.5zM25.5 150.2h88.5zM25.5 150.3h88.5zM25.5 150.4h88.5zM25.5 150.5h88.5zM25.5 150.5h88.5zM25.5 150.6h88.5zM25.5 150.7h88.5zM25.5 150.8h88.5zM25.5 150.9h88.5zM25.5 151h88.5zM25.5 151h88.5zM25.5 151.1h88.5zM25.5 151.2h88.5zM25.5 151.3h88.5zM25.5 151.4h88.5zM25.5 151.5h88.5zM25.5 151.6h88.5zM25.5 151.6h88.5zM25.5 151.7h88.5zM25.5 151.8h88.5zM25.5 151.9h88.5zM25.5 152h88.5zM25.5 152.1h88.5zM25.5 152.1h88.5zM25.5 152.2h88.5zM25.5 152.3h88.5zM25.5 152.4h88.5zM25.5 152.5h88.5zM25.5 152.6h88.5zM25.5 152.7h88.5zM25.5 152.7h88.5zM25.5 152.8h88.5zM25.5 152.9h88.5zM25.5 153h88.5zM25.5 153.1h88.5zM25.5 153.2h88.5zM25.5 153.2h88.5zM25.5 153.3h88.5zM25.5 153.4h88.5zM25.5 153.5h88.5zM25.5 153.6h88.5zM25.5 153.7h88.5zM25.5 153.8h88.5zM25.5 153.8h88.5zM25.5 153.9h88.5zM25.5 154h88.5zM25.5 154.1h88.5zM25.5 154.2h88.5zM25.5 154.3h88.5zM25.5 154.3h88.5zM25.5 154.4h88.5zM25.5 154.5h88.5zM25.5 154.6h88.5zM25.5 154.7h88.5zM25.5 154.8h88.5zM25.5 154.9h88.5zM25.5 154.9h88.5zM25.5 155h88.5zM25.5 155.1h88.5zM25.5 155.2h88.5zM25.5 155.3h88.5zM25.5 155.4h88.5zM25.5 155.4h88.5zM25.5 155.5h88.5zM25.5 155.6h88.5zM25.5 155.7h88.5zM25.5 155.8h88.5zM25.5 155.9h88.5zM25.5 156h88.5zM25.5 156h88.5zM25.5 156.1h88.5zM25.5 156.2h88.5zM25.5 156.3h88.5zM25.5 156.4h88.5z"/>
<path d="M25.5 156.5h104.3zM25.5 156.5h104.3zM25.5 156.6h104.3zM25.5 156.7h104.3zM25.5 156.8h104.3zM25.5 156.9h104.3zM25.5 157h104.3zM25.5 157.1h104.3zM25.5 157.1h104.3zM25.5 157.2h104.3zM25.5 157.3h104.3zM25.5 157.4h104.3zM25.5 157.5h104.3zM25.5 157.6h104.3zM25.5 157.6h104.3zM25.5 157.7h104.3zM25.5 157.8h104.3zM25.5 157.9h104.3zM25.5 158h104.3zM25.5 158.1h104.3zM25.5 158.2h104.3zM25.5 158.2h104.3zM25.5 158.3h104.3zM25.5 158.4h104.3zM25.5 158.5h104.3zM25.5 158.6h104.3zM25.5 158.7h104.3zM25.5 158.7h104.3zM25.5 158.8h104.3zM25.5 158.9h104.3zM25.5 159h104.3zM25.5 159.1h104.3zM25.5 159.2h104.3zM25.5 159.3h104.3zM25.5 159.3h104.3zM25.5 159.4h104.3zM25.5 159.5h104.3zM25.5 159.6h104.3zM25.5 159.7h104.3zM25.5 159.8h104.3zM25.5 159.9h104.3zM25.5 159.9h104.3zM25.5 160h104.3zM25.5 160.1h104.3zM25.5 160.2h104.3zM25.5 160.3h104.3zM25.5 160.4h104.3zM25.5 160.4h104.3zM25.5 160.5h104.3zM25.5 160.6h104.3zM25.5 160.7h104.3zM25.5 160.8h104.3zM25.5 160.9h104.3zM25.5 161h104.3zM25.5 161h104.3zM25.5 161.1h104.3zM25.5 161.2h104.3zM25.5 161.3h104.3zM25.5 161.4h104.3zM25.5 161.5h104.3zM25.5 161.5h104.3zM25.5 161.6h104.3zM25.5 161.7h104.3zM25.5 161.8h104.3zM25.5 161.9h104.3zM25.5 162h104.3zM25.5 162.1h104.3zM25.5 162.1h104.3zM25.5 162.2h104.3zM25.5 162.3h104.3zM25.5 162.4h104.3zM25.5 162.5h104.3zM25.5 162.6h104.3zM25.5 162.6h104.3zM25.5 162.7h104.3zM25.5 162.8h104.3zM25.5 162.9h104.3zM25.5 163h104.3zM25.5 163.1h104.3zM25.5 163.2h104.3zM25.5 163.2h104.3zM25.5 163.3h104.3zM25.5 163.4h104.3zM25.5 163.5h104.3z"/>
<path d="M91.3 171.6h40.7zM91.3 171.7h40.7zM91.3 171.8h40.7zM91.3 171.9h40.7zM91.3 172h40.7zM91.3 172h40.7zM91.3 172.1h40.7zM91.3 172.2h40.7zM91.3 172.3h40.7zM91.3 172.4h40.7zM91.3 172.5h40.7zM91.3 172.6h40.7zM91.3 172.6h40.7zM91.3 172.7h40.7zM91.3 172.8h40.7zM91.3 172.9h40.7zM91.3 173h40.7zM91.3 173.1h40.7zM91.3 173.1h40.7zM91.3 173.2h40.7zM91.3 173.3h40.7zM91.3 173.4h40.7zM91.3 173.5h40.7zM91.3 173.6h40.7zM91.3 173.7h40.7zM91.3 173.7h40.7zM91.3 173.8h40.7zM91.3 173.9h40.7zM91.3 174h40.7zM91.3 174.1h40.7zM91.3 174.2h40.7zM91.3 174.2h40.7zM91.3 174.3h40.7zM91.3 174.4h40.7zM91.3 174.5h40.7zM91.3 174.6h40.7zM91.3 174.7h40.7zM91.3 174.8h40.7zM91.3 174.8h40.7zM91.3 174.9h40.7zM91.3 175h40.7zM91.3 175.1h40.7zM91.3 175.2h40.7zM91.3 175.3h40.7zM91.3 175.3h40.7zM91.3 175.4h40.7zM91.3 175.5h40.7zM91.3 175.6h40.7zM91.3 175.7h40.7zM91.3 175.8h40.7zM91.3 175.9h40.7zM91.3 175.9h40.7zM91.3 176h40.7zM91.3 176.1h40.7zM91.3 176.2h40.7zM91.3 176.3h40.7zM91.3 176.4h40.7zM91.3 176.4h40.7zM91.3 176.5h40.7zM91.3 176.6h40.7zM91.3 176.7h40.7zM91.3 176.8h40.7zM91.3 176.9h40.7zM91.3 177h40.7zM91.3 177h40.7zM91.3 177.1h40.7zM91.3 177.2h40.7zM91.3 177.3h40.7zM91.3 177.4h40.7zM91.3 177.5h40.7zM91.3 177.5h40.7zM91.3 177.6h40.7zM91.3 177.7h40.7zM91.3 177.8h40.7zM91.3 177.9h40.7zM91.3 178h40.7zM91.3 178.1h40.7zM91.3 178.1h40.7zM91.3 178.2h40.7zM91.3 178.3h40.7zM91.3 178.4h40.7zM91.3 178.5h40.7zM91.3 178.6h40.7zM91.3 178.6h40.7z"/>
<path d="M54.2 178.7h114.8zM54.2 178.8h114.8zM54.2 178.9h114.8zM54.2 179h114.8zM54.2 179.1h114.8zM54.2 179.2h114.8zM54.2 179.2h114.8zM54.2 179.3h114.8zM54.2 179.4h114.8zM54.2 179.5h114.8zM54.2 179.6h114.8zM54.2 179.7h114.8zM54.2 179.7h114.8zM54.2 179.8h114.8zM54.2 179.9h114.8zM54.2 180h114.8zM54.2 180.1h114.8zM54.2 180.2h114.8zM54.2 180.3h114.8zM54.2 180.3h114.8zM54.2 180.4h114.8zM54.2 180.5h114.8zM54.2 180.6h114.8zM54.2 180.7h114.8zM54.2 180.8h114.8zM54.2 180.8h114.8zM54.2 180.9h114.8zM54.2 181h114.8zM54.2 181.1h114.8zM54.2 181.2h114.8zM54.2 181.3h114.8zM54.2 181.4h114.8zM54.2 181.4h114.8zM54.2 181.5h114.8zM54.2 181.6h114.8zM54.2 181.7h114.8zM54.2 181.8h114.8zM54.2 181.9h114.8zM54.2 181.9h114.8zM54.2 182h114.8zM54.2 182.1h114.8zM54.2 182.2h114.8zM54.2 182.3h114.8zM54.2 182.4h114.8zM54.2 182.5h114.8zM54.2 182.5h114.8zM54.2 182.6h114.8zM54.2 182.7h114.8zM54.2 182.8h114.8zM54.2 182.9h114.8zM54.2 183h114.8zM54.2 183h114.8zM54.2 183.1h114.8zM54.2 183.2h114.8zM54.2 183.3h114.8zM54.2 183.4h114.8zM54.2 183.5h114.8zM54.2 183.6h114.8zM54.2 183.6h114.8zM54.2 183.7h114.8zM54.2 183.8h114.8zM54.2 183.9h114.8zM54.2 184h114.8zM54.2 184.1h114.8zM54.2 184.1h114.8zM54.2 184.2h114.8zM54.2 184.3h114.8zM54.2 184.4h114.8zM54.2 184.5h114.8zM54.2 184.6h114.8zM54.2 184.7h114.8zM54.2 184.7h114.8zM54.2 184.8h114.8zM54.2 184.9h114.8zM54.2 185h114.8zM54.2 185.1h114.8zM54.2 185.2h114.8zM54.2 185.3h114.8zM54.2 185.3h114.8zM54.2 185.4h114.8zM54.2 185.5h114.8zM54.2 185.6h114.8zM54.2 185.7h114.8zM54.2 185.8h114.8z"/>
</g>
<g fill="none" stroke="#33acca" stroke-width=".59">
<path d="M20.5 5.5v287zM20.5 5.5h185zM205.5 5.5v287zM101.6 189.9h20zM101.6 189.9l-10 35zM106.6 197.4h10zM106.6 197.4v19.9zM116.6 197.4v19.9zM121.6 189.9l10.1 35zM106.6 217.3h10zM74.1 224.9v15zM74.1 224.9h6.4z"/>
<path d="M74.1 239.9h6.4zM80.5 239.9h16.1zM80.5 224.9h23.8zM96.6 230.9v9zM96.6 230.9h7.7zM104.3 230.9h14.6zM104.3 224.9h14.6zM118.9 224.9h23.8zM118.9 230.9h7.8zM126.7 239.9h16zM126.7 230.9v9zM142.7 239.9h6.4z"/>
<path d="M142.7 224.9h6.4zM149.1 224.9v15zM76.1 259.8l-.9 1.5zM77.4 258.4l1.4-1.1zM77.4 258.4l-1.3 1.4zM78.8 257.3l1.7-.8zM80.5 256.5l23.8-9.4zM93.3 257.6l-.8 2.5zM94.6 255.4l-1.3 2.2zM96 253.2l-1.4 2.2zM97.8 251.3l2-1.7zM97.8 251.3l-1.8 1.9z"/>
<path d="M99.8 249.6l2.2-1.4zM102 248.2l2.3-1.1zM104.3 247.1l1.8-.6zM104.3 259l1.4-1.3zM104.3 259l-1.1 1.4zM105.7 257.7l1.6-.9zM106.1 246.5l2.5-.5zM106.6 254.7l.2-.1zM106.6 248.6l.3-.1zM106.6 248.6v6.1zM106.8 254.6l1.9-.6zM106.9 248.5l2.4-.4z"/>
<path d="M107.3 256.8l1.7-.7zM107.7 259.4l1.4-.7zM108.6 246l2.7-.2zM108.7 254l2-.3zM109 256.1l1.7-.3zM109.1 258.7l1.6-.4zM109.3 248.1l2.5-.2zM110.7 258.3h1.6zM110.7 253.7h2zM110.7 255.8h1.9zM111.3 245.8l2.6 .1zM111.8 247.9l2.4 .2z"/>
<path d="M112.3 258.3l1.5 .3zM112.6 255.8l1.8 .3zM112.7 253.7l2 .3zM113.8 258.6l1.4 .6zM113.9 245.9l2.5 .5zM114.2 248.1l2.4 .5zM114.4 256.1l1.7 .7zM114.7 254l1.9 .7zM115.2 259.2l1.4 .9zM116.1 256.8l1.6 1zM116.4 246.4l2.5 .7zM116.6 248.6v6.1z"/>
<path d="M117.7 257.8l1.3 1.3zM118.9 247.1l23.8 9.4zM118.9 247.1l.5 .2zM119 259.1l1.1 1.4zM119.4 247.3l2.4 1.2zM121.8 248.5l2.1 1.4zM123.9 249.9l1.9 1.8zM125.8 251.7l1.7 2zM127.5 253.7l1.4 2.1zM128.9 255.8l1.2 2.3zM130.1 258.1l.9 2.5zM142.8 256.5h.1"/>
<path d="M142.8 256.5l1.6 .8zM144.4 257.3l1.5 1.1zM145.9 258.4l1.3 1.4zM147.2 259.8l.9 1.6zM74.2 264.8v1.9zM74.2 266.7l.3 1.8zM74.5 263l-.3 1.8zM74.5 268.5l.7 1.7zM75.2 261.3l-.7 1.7zM75.2 270.2l.9 1.6zM76.1 271.8l1.3 1.3zM77.4 273.1l1.4 1.1z"/>
<path d="M78.8 274.2l1.6 .9zM79.2 265.7v1.3zM79.2 267l.6 1.1zM79.3 264.4l-.1 1.3zM79.8 268.1l.7 1.1zM79.8 263.2l-.5 1.2zM80.4 275.1h.1M80.5 275.1l23.8 9.3zM80.5 269.2l1 .8zM80.6 262.2l1.1-.8zM80.6 262.2l-.8 1zM81.5 270l1.2 .6z"/>
<path d="M81.7 261.4l1.2-.5zM82.7 270.6l1.3 .2zM82.9 260.9l1.3-.1zM84 270.8l1.3-.2zM84.2 260.8l1.2 .1zM85.3 270.6l1.2-.4zM85.4 260.9l1.2 .6zM86.5 270.2l1-.8zM86.6 261.5l1 .7zM87.6 262.2l.9 1.1zM88.4 268.4l-.9 1zM88.5 263.3l.5 1.2z"/>
<path d="M88.9 267.2l-.5 1.2zM89 264.5l.2 1.3zM89.2 265.9l-.3 1.3zM89.2 265.8v.1zM91.6 265.2l.1 2.6zM91.7 267.8l.5 2.5zM91.9 262.6l-.3 2.6zM92.2 270.3l.8 2.6zM92.5 260.1l-.6 2.5zM93 272.9l1 2.4zM94 275.3l1.4 2.2zM95.4 277.5l1.6 2z"/>
<path d="M97 279.5l2 1.8zM101.6 265.6l.2 1.9zM101.8 267.5l.5 1.7zM101.9 263.8l-.3 1.8zM102.3 269.2l.7 1.7zM102.4 262l-.5 1.8zM103 270.9l1.1 1.5zM103.2 260.4l-.8 1.6zM104.1 272.4l1.4 1.2zM104.1 266.1l.3 1.6zM104.2 264.5l-.1 1.6zM104.4 267.7l.5 1.5z"/>
<path d="M104.6 263l-.4 1.5zM104.9 269.2l.9 1.3zM105.4 261.6l-.8 1.4zM105.5 273.6l1.5 1.1zM105.8 270.5l1.1 1.1zM106.4 260.3l1.3-.9zM106.4 260.3l-1 1.3zM106.6 276.9l1.9 .6zM106.6 276.9v6zM106.9 271.6l1.4 .9zM107 274.7l1.7 .6zM108.3 272.5l1.5 .5z"/>
<path d="M108.5 277.5l2 .4zM108.7 275.3l1.8 .4zM109.8 273l1.5 .2zM110.5 275.7l1.9 .1zM110.5 277.9h2zM111.3 273.2l1.6-.1zM112.4 275.8l1.8-.4zM112.5 277.9l2.1-.4zM112.9 273.1l1.6-.4zM114.2 275.4l1.7-.6zM114.5 272.7l1.4-.8zM114.6 277.5l1.9-.6z"/>
<path d="M115.9 274.8l1.6-.9zM115.9 271.9l1.2-1zM116.5 276.9h.1M116.6 260.1l1.1 1.2zM116.6 276.9v6zM117.5 273.9l1.4-1.3zM117.7 261.3l.7 1.3zM118 269.7l-.9 1.2zM118.4 262.6l.6 1.6zM118.7 268.2l-.7 1.5zM119 264.2l.1 1.6zM119 266.6l-.3 1.6z"/>
<path d="M119.1 265.8l-.1 .8zM120 271.2l-1.1 1.4zM120.1 260.5l.9 1.6zM120.9 269.6l-.9 1.6zM121 262.1l.4 1.8zM121.4 263.9l.2 1.9zM121.4 267.8l-.5 1.8zM121.6 266l-.2 1.8zM121.6 265.8v.2zM127.2 278.3l-1.7 1.9zM128.7 276.2l-1.5 2.1zM129.9 273.9l-1.2 2.3z"/>
<path d="M130.8 271.4l-.9 2.5zM131 260.6l.5 2.5zM131.4 268.9l-.6 2.5zM131.5 263.1l.2 2.7zM131.7 266.3l-.3 2.6zM131.7 265.8v.5zM134.1 265.7l.2 1.3zM134.3 264.4l-.2 1.3zM134.3 267l.4 1.1zM134.7 268.1l.9 1.1zM134.8 263.2l-.5 1.2zM135.6 269.2l1 .8z"/>
<path d="M135.6 262.2l1.1-.8zM135.6 262.2l-.8 1zM136.6 270l1.2 .6zM136.7 261.4l1.1-.5zM137.8 270.6l1.2 .2zM137.8 260.9l1.4-.1zM139 270.8l1.3-.2zM139.2 260.8l1.3 .1zM140.3 270.6l1.2-.4zM140.5 260.9l1.1 .6zM141.5 270.2l1.1-.8zM141.6 261.5l1.1 .7z"/>
<path d="M142.7 262.2l.7 1.1zM142.7 275.1l1.7-.9zM143.3 268.4l-.7 1zM143.4 263.3l.5 1.2zM143.9 264.5l.2 1.3zM143.9 267.2l-.6 1.2zM144.1 265.9l-.2 1.3zM144.1 265.8v.1zM144.4 274.2l1.5-1.1zM147.1 271.8l-1.2 1.3zM148.1 270.3l-1 1.5zM148.1 261.4l.7 1.7z"/>
<path d="M148.8 268.5l-.7 1.8zM148.8 263.1l.3 1.7zM149.1 266.7l-.3 1.8zM149.1 264.8v1.9zM20.5 292.5h185zM99 281.3l2.1 1.4zM101.1 282.7l2.3 1.3zM103.4 284l.9 .4zM104.3 284.4l2.5 .8zM106.6 282.9l2.5 .6zM106.8 285.2l2.6 .5zM109.1 283.5l2.4 .1z"/>
<path d="M109.4 285.7h2.6zM111.5 283.6l2.5-.1zM112 285.7l2.6-.1zM114 283.5l2.3-.5zM114.6 285.6l2.5-.6zM116.3 283l.3-.1zM117.1 285l1.8-.6zM118.9 284.4l23.8-9.3zM118.9 284.4l2.3-1.1zM121.2 283.3l2.2-1.4zM123.4 281.9l2.1-1.7z"/>
</g>
<g fill="none" stroke="#000" stroke-width=".21">
<path d="M.5 .5v297zM.5 .5h210zM210.5 .5v297zM104.1 196v4.2zM104.1 189.9v4.1zM106.6 197.4h4.1zM106.6 197.4v3.4zM112.6 197.4h4zM116.6 197.4v3.4zM119.1 196v4.2zM119.1 189.9v4.1zM104.1 214.5v4.1z"/>
<path d="M104.1 208.3v4.1zM104.1 202.2v4.1zM106.6 213.9v3.4zM106.6 208.4v3.4zM106.6 202.9v3.4zM106.6 217.3h4.1zM112.6 217.3h4zM116.6 213.9v3.4zM116.6 208.4v3.4zM116.6 202.9v3.4zM119.1 214.5v4.1zM119.1 208.3v4.1z"/>
<path d="M119.1 202.2v4.1zM79.2 236.2v3.7zM79.2 230.5v3.7zM79.2 224.9v3.6zM89.2 236.2v3.7zM89.2 230.5v3.7zM89.2 224.9v3.6zM91.6 224.9h3zM96.5 224.9h2.9zM101.4 224.9h2.9zM104.1 226.7v4.2zM104.1 220.6v4.1z"/>
<path d="M104.3 224.9h3.6zM109.9 224.9h3.5zM115.4 224.9h3.5zM118.9 224.9h2.9zM119.1 226.7v4.2zM119.1 220.6v4.1zM123.8 224.9h2.9zM128.7 224.9h3zM134.1 236.2v3.7zM134.1 230.5v3.7zM134.1 224.9v3.6zM144.1 236.2v3.7z"/>
<path d="M144.1 230.5v3.7zM144.1 224.9v3.6zM96.6 250.1v3.6zM96.6 255.7v3.5zM106.6 254.7v5.5zM116.6 254.7v5.5zM126.7 250.1v3.6zM126.7 255.7v3.5zM96.6 261.2v3.6zM96.6 266.8v3.5zM96.6 272.3v3.5zM96.6 277.9v3.4z"/>
<path d="M106.6 271.4v5.5zM116.6 271.4v5.5zM126.7 261.2v3.6zM126.7 266.8v3.5zM126.7 272.3v3.5zM126.7 277.9v3.4zM.5 297.5h210z"/>
</g>
<g fill="none" stroke="#ff8000" stroke-width=".21">
<path d="M111.6 187.9v11.8zM111.6 217.8v1.7zM111.6 204.4v11.9zM111.6 201.3v1.6zM84.2 222.8v19.1zM111.6 221v11.8zM139.1 222.8v19.1zM84.2 258.7v7.1zM111.6 243.8v11.6zM111.6 257v1.4zM111.6 259.9v5.9zM139.1 258.7v7.1z"/>
<path d="M77.1 265.8h7.1zM84.2 265.8h6.9zM84.2 265.8v7zM89.7 265.8h11.6zM102.8 265.8h1.5zM105.7 265.8h5.9zM111.6 265.8h5.8zM111.6 276.1v11.7zM111.6 273.1v1.5zM111.6 265.8v5.8zM119 265.8h1.5zM121.9 265.8h11.7z"/>
<path d="M132.1 265.8h7zM139.1 265.8h7zM139.1 265.8v7z"/>
</g>
<g font-size="7.8">
<text x="62.5" y="19.5">Задание на лабораторную работу №7</text>
<text x="25.5" y="26.6">1 Для детали, заданной двумя видами, выполнить чертеж.</text>
<text x="25.5" y="33.7">- на месте вида спереди изобразить соединение половины вида</text>
<text x="25.5" y="40.9">спереди с половиной фронтального разреза;</text>
<text x="25.5" y="48">- на месте вида слева изобразить соединение половины вида слева</text>
<text x="25.5" y="55.2">с половиной профильного разреза;</text>
<text x="25.5" y="62.3">- вид сверху.</text>
<text x="25.5" y="69.4">2 Проставить размеры.</text>
<text x="25.5" y="76.6">3 Заполнить основную надпись.</text>
<text x="83.3" y="90.7">Контрольные вопросы</text>
<text x="25.5" y="97.8">1 ГОСТ 2.305-2008 &quot;Изображения - виды, разрезы, сечения&quot;</text>
<text x="25.5" y="105">2 ГОСТ 2.306-68 &quot;Обозначения графические материалов и</text>
<text x="25.5" y="112.1">правила нанесения их на чертежах&quot;.</text>
<text x="25.5" y="119.3">3 ГОСТ 2.307-2011 &quot;Нанесение размеров и предельных отклонений&quot;.</text>
<text x="25.5" y="126.4">4 Разрез. Классификации разрезов.</text>
<text x="25.5" y="133.5">5 Графическое изображение материалов в разрезах.</text>
<text x="25.5" y="140.7">6 Полный разрез, местный разрез.</text>
<text x="25.5" y="147.8">7 Соединение части вида и части разреза.</text>
<text x="25.5" y="154.9">8 Обозначение сечений и разрезов.</text>
<text x="25.5" y="162.1">9 Условности при изображении разрезов.</text>
<text x="91.3" y="177.2">Пример задания</text>
<text x="54.2" y="184.3">Деталь: основание, материал: сталь 45, м 1:1.</text>
</g>
</svg>
